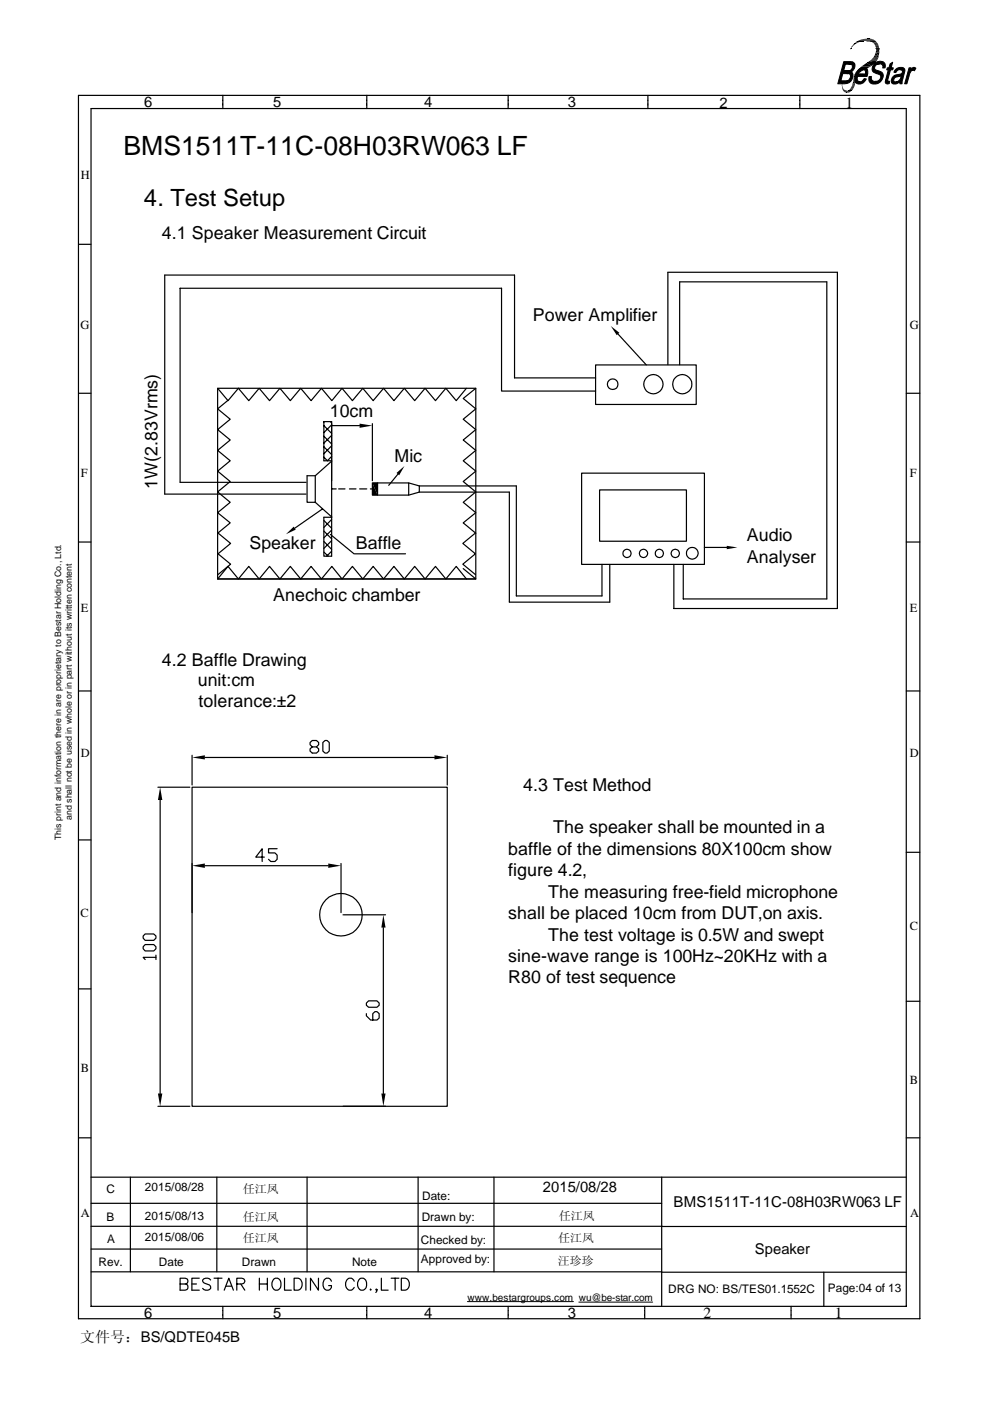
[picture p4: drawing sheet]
<svg xmlns="http://www.w3.org/2000/svg" width="210mm" height="297mm" viewBox="0 0 210 297" stroke-linecap="round" stroke-linejoin="round" font-family="sans-serif">
<g fill="none" stroke="#000" stroke-width=".25">
<path d="M16.6 20.2h178.4v259.4h-178.4zM19.3 23h172.9v254h-172.9zM47.2 20.2v.7M47.2 21.1v.1M47.2 21.3v.7M47.2 22.1v.1M47.2 22.3v.7M77.8 20.2v.7M77.8 21.1v.1M77.8 21.3v.7M77.8 22.1v.1M77.8 22.3v.7"/>
<path d="M107.7 20.2v.7M107.7 21.1v.1M107.7 21.3v.7M107.7 22.1v.1M107.7 22.3v.7M137.4 20.2v.7M137.4 21.1v.1M137.4 21.3v.7M137.4 22.1v.1M137.4 22.3v.7M169.6 20.2v.7M169.6 21.1v.1"/>
<path d="M169.6 21.3v.7M169.6 22.1v.1M169.6 22.3v.7M16.6 51.8h2.7M126.3 77.4h21.3v8.4h-21.3zM131 70.8l6 6.6M141.6 77.3v-19.6h35.9v71.3h-34.6v-9.3M144.1 77.3v-17.5h31.2v67.2h-30.4v-7.3M16.6 83.4h2.7M46.1 82.3h54.8v40.5h-54.8zM46.1 82.3l2.2 2.6 2.2-2.6 2.2 2.6 2.2-2.6 2.2 2.6 2.3-2.6 2.2 2.6 2.2-2.6 2.2 2.6 2.2-2.6 2.2 2.6 2.1-2.6 2.2 2.6 2.2-2.6 2.2 2.6 2.2-2.6 2.2 2.6 2.2-2.6 2.2 2.6 2.2-2.6 2.2 2.6 2.2-2.6 2.2 2.6 2.2-2.6M48.3 84.9l-2.2 1.8 2.7 2.2-2.7 2.2 2.7 2.2-2.7 2.2 2.7 2.2-2.7 2.2 2.7 2.2-2.7 2.2 2.7 2.2-2.7 2.2 2.7 2.2-2.7 2.2"/>
<path d="M68.7 94.7l1.6 1.7M68.7 92.5l1.6 1.6M68.7 90.2l1.6 1.7M68.7 89.4v.1M70.1 89.4l.2 .3M70.3 97.8l-3.5 3.1h-1.7v5.6h1.7v-5.6M70.3 97.7h-1.6v-8.3h1.6v28.5h-1.6v-8.2h1.6M70.3 90.1l-1.6 1.6M70.3 92.3l-1.6 1.7M70.3 94.5l-1.6 1.7M70.3 96.8l-.9 .9-.7-.8M70.3 90.2h5.9"/>
<path d="M79 89.8v12.1M100.9 82.3l-2.7 2.2 2.7 2.2-2.7 2.2 2.7 2.2-2.7 2.2 2.7 2.2-2.7 2.2 2.7 2.2-2.7 2.2 2.7 2.2-2.7 2.2 2.7 2.2-2.7 2.2 2.7 2.2M126.3 82.9h-20v-21.8h-68.1v41.2h26.7M126.3 80.1h-17.2v-21.8h-74.2v46.5h30M192.2 83.4h2.8M16.6 114.9h2.7M46.2 113l2.7 2.2-2.7 2.2 2.7 2.2-2.7 2.2M66.8 106.5l3.5 3.1M68.3 107.9l-5.8 4.1M68.7 117l.9 .9M68.7 114.8l1.6 1.7M68.7 112.6l1.6 1.6"/>
<path d="M68.7 110.3l1.6 1.7M70.1 113.3l5 4.1h10.9M70.2 109.7l.1 .1M70.3 110.1l-1.6 1.7M70.3 112.4l-1.6 1.6M70.3 114.6l-1.6 1.7M70.3 116.9l-1 1M70.3 103.7h1M71.8 103.7h1.4M74.1 103.7h1.4M76.2 103.7h1.6M78.5 103.7h.4"/>
<path d="M79 102.4h7.7v2.6h-7.7zM80.1 102.4v2.6M84.4 100.5l-2 2.4M86.7 105l2.2-.7v-1.3h20.6v23.4h18.1v-6.7M86.7 102.4l2.2 .6M88.9 104.3h19.1v23.4h21.3v-8M100.8 113l-2.7 2.2 2.7 2.2-2.7 2.2 2.7 2.2M123.3 100.3h26.1v19.4h-26.1zM127.1 103.9h18.4v10.9h-18.4zM149.4 116.1h4.7M192.2 114.9h2.8M98.2 120.6l2.7 2.2h-54.8l2.2-2.7 2.2 2.7 2.2-2.7 2.2 2.7 2.2-2.7 2.3 2.7 2.2-2.7 2.2 2.7 2.2-2.7 2.2 2.7 2.2-2.7 2.1 2.7 2.2-2.7 2.2 2.7 2.2-2.7 2.2 2.7 2.2-2.7 2.2 2.7 2.2-2.7 2.2 2.7 2.2-2.7 2.2 2.7 2.2-2.7 2.2 2.7"/>
<path d="M16.6 146.5h2.7M66.2 158.4l-.5-.5v-.5l.5-.4h.9l.5 .4v.5l-.5 .5h-.9l-.5 .4v.4l.5 .5h.9l.5-.5v-.4l-.5-.4M68.5 157.4l.4-.4h.4l.5 .4v1.8l-.5 .5h-.4l-.4-.5zM192.2 146.5h2.8M16.6 178.1h2.7M33.5 166.9h6.8M34 169.6v62.2M40.7 166.9h54.1v67.7h-54.1zM40.7 160.1v6.3M43.4 160.6h48.7M58.8 179.9h-1.9v.9h1.4l.5 .5v.9l-.5 .5h-.9l-.5-.5M94.8 160.1v6.3"/>
<path d="M30.4 198.4l.4-.4h1.8l.5 .4v.5l-.5 .5h-1.8l-.4-.5zM40.7 183.1v10.4M43.4 183.5h26.2M56 181.7h-1.8l1.4-1.8v2.8M72.3 183.1v10.4M72.7 194h9M81.3 196.7v35.1M192.2 180.7h2.8M16.6 209.7h2.7M30.8 200.3h1.8l.5 .4v.5l-.5 .4h-1.8l-.4-.4v-.5zM33.1 203h-2.7l.4 .4M33.1 202.5v.9"/>
<path d="M77.7 212.7l.4-.5h1.8l.5 .5v.4l-.5 .5h-1.8l-.4-.5zM77.7 214.9v.5l.9 .9h1.3l.5-.5v-.9l-.5-.4h-.4l-.5 .4v1.4M192.2 212.3h2.8M33.5 234.6h6.8M72.7 234.6h9M16.6 241.2h2.7M19.3 260h121.1M19.3 249.6h172.9M19.3 255.1h121M27.6 249.6v20M46 249.6v20M65.1 249.6v20"/>
<path d="M88.6 249.6v20M104.7 249.6v20M140.3 249.6v27.4M192.2 241.2h2.8M19.3 264.8h121M19.3 269.6h121M38.2 272.2l1.4-.1 .2-.4-.2-.6-1.4-.1v2.5l1.4-.1a.67 .67 0 0 0 .2-.7 .67 .67 0 0 0-.6-.5M40.7 272.2h1M42.2 271h-1.5v2.5h1.5M44.7 271.4a.95 .95 0 0 0-1-.4 .95 .95 0 0 0-.7 .6 1.57 1.57 0 0 0 1.4 .8l.3 .4v.4a1.08 1.08 0 0 1-1.7 0M45.4 271h1.7M46.2 271v2.5"/>
<path d="M47.2 277v.6M47.2 277.7v.1M47.2 277.9v.7M47.2 278.8h.1M47.2 279v.6M47.5 273.5l1-2.5 1 2.5M47.9 272.7h1.2M50.2 272.2l1.4-.1a.58 .58 0 0 0 0-1l-1.4-.1v2.5M51.1 272.2l.8 1.3M55 272.2h1.7M55 271v2.5M56.7 271v2.5"/>
<path d="M58.1 271.1a.95 .95 0 0 1 1.5 .9 1.1 1.1 0 0 1-.3 1.2 1.1 1.1 0 0 1-1.2 .2 1.57 1.57 0 0 1 0-2.3zM60.3 271v2.5h1.5M62.4 271h.8a1.36 1.36 0 0 1 .9 1.3 1.36 1.36 0 0 1-.9 1.2h-.8zM64.9 271v2.5M67.5 271v2.5l-1.7-2.5v2.5M70.3 271.6a.91 .91 0 0 0-1.1-.6 .91 .91 0 0 0-.7 1 1.1 1.1 0 0 0 .2 1.2 1.1 1.1 0 0 0 1.2 .2l.4-.4v-.4h-.6M75.1 271.6a.88 .88 0 0 0-1.3-.5 1.46 1.46 0 0 0 .2 2.4 .96 .96 0 0 0 1.1-.5M76.3 271.1a.95 .95 0 0 1 1.4 .9 1.1 1.1 0 0 1-.2 1.2 1.1 1.1 0 0 1-1.2 .2 1.57 1.57 0 0 1 0-2.3zM77.8 277v.6M77.8 277.7v.1M77.8 277.9v.7M77.8 278.8h.1"/>
<path d="M77.8 279v.6M78.6 273.3v.2l.1-.1M79.9 273.4l-.1 .1-.1-.1 .1-.1 .1 .1-.2 .6M80.9 271v2.5h1.4M82.9 271h1.7M83.8 271v2.5M85.1 271h.8a1.36 1.36 0 0 1 .9 1.3 1.36 1.36 0 0 1-.9 1.2h-.8zM107.7 277v.6M107.7 277.7v.1M107.7 277.9v.7M107.7 278.8h.1M107.7 279v.6"/>
<path d="M136.7 277v.6M136.7 277.7v.1M136.7 277.9v.7M136.7 278.8h.1M136.7 279v.6M140.3 260h51.9M140.3 269.7h51.9M167.7 277v.6M167.7 277.7v.1M167.7 277.9v.7M167.7 278.8h.1M167.7 279v.6"/>
<path d="M174.7 269.7v7.3"/>
<circle cx="129.9" cy="81.5" r="1.13"/>
<circle cx="138.5" cy="81.5" r="2.04"/>
<circle cx="144.7" cy="81.5" r="2.03"/>
<circle cx="132.9" cy="117.3" r=".88"/>
<circle cx="136.4" cy="117.3" r=".89"/>
<circle cx="139.8" cy="117.3" r=".88"/>
<circle cx="143.2" cy="117.3" r=".89"/>
<circle cx="146.8" cy="117.3" r="1.25"/>
<circle cx="72.3" cy="194" r="4.5"/>
</g>
<g fill="#000">
<path d="M178.5 18.1l.1 .2zM178.5 17.8l.1 .2zM178.5 18.3l.1 .2zM178.5 18.5l.3 .2h-.2zM178.5 18.5l.3 .2zM178.6 18.7l.2 .1zM178.6 18.8h.2zM178.6 18.8l.4 .2h-.3zM178.6 18.8l.4 .2zM178.7 19l.4 .1zM178.7 19.1l.5 .1zM178.8 19.2h.5z"/>
<path d="M178.8 19.2h.7zM178.8 19.2l1.6 .1zM178.8 19.2h1.7zM178.9 19.3l1.3 .2h-1.1zM178.9 19.3h1.5l-.2 .2zM179.1 19.5h1.1zM179.1 19.5l.8 .1zM179.5 19.6h.4zM179.5 19.2h1zM179.7 19.2h.9zM179.8 19.2h.8zM180.1 19l.6 .1z"/>
<path d="M180.1 19h.7zM179.8 19.2l.3-.1 .5 .1zM180.1 19.1h.6l-.1 .1zM180.3 18.8l.5 .2h-.7zM180.3 18.8h.6l-.1 .2zM180.3 18.7l.6 .1zM180.3 18.7h.6zM180.3 18.8h.6zM180.4 10.2l-.1 .2zM180.4 10.2v.2zM180.5 18.5l.4 .2h-.6zM180.5 18.5h.6l-.2 .2z"/>
<path d="M180.5 10l-.1 .2zM180.5 10h.1l-.1 .2zM180.6 9.9h.1zM180.6 9.9l-.1 .1zM180.6 9.9h.1l-.1 .1zM180.6 18.3l.5 .2h-.6zM180.6 18.3h.5v.2zM180.7 9.8l-.1 .1zM180.7 9.8h.1l-.1 .1zM180.7 18.1h.5zM180.7 18.1l.4 .2h-.5zM180.7 18.1h.5l-.1 .2z"/>
<path d="M180.7 18l.5 .1zM180.7 18h.6zM180.8 17.7l.5 .1zM180.8 17.8h.5zM180.8 17.8l.5 .2h-.6zM180.8 17.8h.5v.2zM180.8 9.6v.2h-.1zM180.8 9.6h.2l-.2 .2zM180.8 17.6l.5 .1zM180.8 9.5l.3 .1zM180.8 9.5h.3zM180.8 9.6h.2z"/>
<path d="M180.8 9.6h.3zM180.9 17.3l.4 .3h-.5zM180.9 17.3h.5l-.1 .3zM180.9 16.9l.5 .2h-.5zM180.9 16.9h.6l-.1 .2zM180.9 17.1l.5 .2h-.5zM180.9 17.1h.5v.2zM181 16.8l.5 .1h-.6zM181 16.8h.5v.1zM181 16.5h.6zM181 16.5l.5 .3h-.5zM181 16.5h.6l-.1 .3z"/>
<path d="M181.1 9.3v.2h-.3zM181.1 9.3h.3l-.3 .2zM181.1 9.3h.3zM181.1 9.3h.4zM181.1 15.9h.7zM181.1 15.9l.5 .6h-.6zM181.1 15.9h.7l-.2 .6zM181.2 9.2h.5zM181.3 9.1h.5zM181.4 9h.5zM181.4 15.5l.4 .4h-.7zM181.4 15.5h.8l-.4 .4z"/>
<path d="M181.4 15.4l.8 .1h-.8zM181.4 15.4h1l-.2 .1zM181.4 9l.2-.2 .3 .2zM181.6 8.8h.8l-.5 .2zM181.6 8.8h.8zM181.7 8.8h.8zM181.7 15.1l.7 .3h-1zM181.7 15.1h1.1l-.4 .3zM181.7 8.8h.9zM181.7 8.7h1.1zM181.8 8.7h1.2zM181.9 8.7h1.3z"/>
<path d="M181.9 8.7h1.5zM182 14.7l.8 .4h-1.1zM182 14.7h1.6l-.8 .4zM182 14.6l1.6 .1zM182 14.6h1.6zM182 14.6l.7-.5 .9 .5zM182.7 14.1h1.9l-1 .5zM182.7 14.1h1.9zM182.8 14h1.9zM183 8.3h1.8zM183.4 8.2l1.4 .1zM182.8 14l1-.7 .9 .7z"/>
<path d="M183.8 13.3h1.7l-.8 .7zM183.8 8.7h1.9zM183.8 13.3h1.7zM183.8 13.3h1.8zM183.4 8.2h1.3zM183.9 8.2h.8zM183.9 8.2h.5zM183.9 8.2h.4zM184.3 8.7h1.4zM183.8 13.3l.6-.4 1.2 .4zM184.4 12.9h1.4l-.2 .4zM184.4 8.7l1.3 .1z"/>
<path d="M184.4 12.9h1.4zM184.5 12.9h1.4zM184.6 8.8h1.1zM184.6 8.8h1.2zM184.7 8.8l1.2 .2h-.9zM184.7 8.8h1.1l.1 .2zM184.5 12.9l.3-.3 1.1 .3zM184.8 12.6h1.3l-.2 .3zM185 9h.9zM185 12.3l1.1 .3h-1.3zM185 12.3h1.2l-.1 .3zM185.1 9l.9 .1z"/>
<path d="M185.1 9.1l.9 .1zM185 12.3l.2-.1 1 .1zM185.2 12.2h1v.1zM185.3 9.2l.8 .1zM185.3 9.3h.8zM185.3 9.3l.9 .2h-.7zM185.3 9.3h.8l.1 .2zM185.4 11.8l.8 .4h-1zM185.4 11.8h.9l-.1 .4zM185.5 9.5l.7 .1zM185.5 9.6h.7zM185.5 9.6l.8 .2h-.7z"/>
<path d="M185.5 9.6h.7l.1 .2zM185.6 9.8l.7 .1h-.6zM185.6 9.8h.7v.1zM185.7 9.9h.6zM185.7 9.9l.7 .1h-.7zM185.7 9.9h.6l.1 .1zM185.7 11.1l.7 .1zM185.7 11.2l.6 .6h-.9zM185.7 11.2h.7l-.1 .6zM185.7 10l.7 .2h-.7zM185.7 10h.7v.2zM185.7 10.2h.7z"/>
<path d="M185.8 10.2l.6 .2h-.6zM185.8 10.2h.6v.2zM185.8 10.4h.6zM185.8 10.4l.6 .2h-.6zM185.8 10.4h.6v.2zM185.8 10.6l.6 .5h-.7zM185.8 10.6h.6v.5zM129.5 69.1l1.8 1.5-.5 .5zM76.2 89.8l2.8 .4-2.8 .5zM60.6 113.3l1.7-1.6 .4 .6zM79 102.4h1.1zM79 102.4l1.1 2.6h-1.1z"/>
<path d="M79 102.4h1.1v2.6zM79 105h1.1zM84.1 100.3l1.7-1.5-1.2 2zM154.1 115.7l2.2 .4-2.2 .3zM34 166.9l.4 2.7h-.9zM40.7 160.6l2.7-.5v.9zM92.1 160.1l2.7 .5-2.7 .4zM40.7 183.5l2.7-.4v.9zM69.6 183.1l2.7 .4-2.7 .5zM81.3 194l.4 2.7h-.8zM33.5 231.8h.9l-.4 2.8zM80.9 231.8h.8l-.4 2.8z"/>
</g>
<path d="M181.9 8.6h3.7M182.3 8.5h3M182.5 8.3h2.8M183.4 8.7h2.2M99.1 276h22.5M122.7 276.1h15.7" fill="none" stroke="#000" stroke-width=".21"/>
<g fill="#000" stroke="#000" stroke-width=".21">
<path d="M178.9 13.1h1.9l.4 .5h-2l-.3 1.5h1.8l-.3 .2 .4 .2-2.1 .1-.4 1.6h2.1l-.9 .5-1.9 .1z" fill-rule="evenodd"/>
<path d="M179.6 15.6l1.2-.1v.8l-.4 .9h-2.1h1a.97 .97 0 0 0 .9-.5 .97 .97 0 0 0-.1-1.1z" fill-rule="evenodd"/>
<path d="M180 13.6h1.2v.7l-.3 .5-.2 .3h-1.8l1.2-.1 .4-.2 .2-.9-.2-.2z" fill-rule="evenodd"/>
<path d="M182 14.8h1l-.6 .2-.5 .7 2 .1v.4h-2.1v.8l.2 .3h.3l-.9 .1v-1.3z" fill-rule="evenodd"/>
<path d="M182.2 14.7a1 1 0 0 1 1-.4 1 1 0 0 1 .8 .8l-.1 .7-2-.1h1.6v-.1v-.4l-.2-.4h-1.2z" fill-rule="evenodd"/>
<path d="M181.4 17.4l1.1-.1 .4-.2 .3-.4h.5l-.7 .9-.5 .2h-.6z" fill-rule="evenodd"/>
<path d="M184.3 16.2h.4v.5a.78 .78 0 0 0 .9 .6h1.1l-.8 .5h-.8a1.08 1.08 0 0 1-.8-1.6z" fill-rule="evenodd"/>
<path d="M185.4 13.5h1.1a.82 .82 0 0 0-.9 .4 .82 .82 0 0 0 0 .9 1.64 1.64 0 0 1 1.7 1.3l-.3 .8-.3 .4h-1.1l.6-.2 .5-.6v-.5l-.4-.3a1.68 1.68 0 0 1-1.4-.9l.1-.8z" fill-rule="evenodd"/>
<path d="M185.4 13.5a1.35 1.35 0 0 1 2.3 .3v.6h-.5a.65 .65 0 0 0-.6-.9z" fill-rule="evenodd"/>
<path d="M187.7 17.3l.9-.1v.5l-.4 .1a.45 .45 0 0 1-.5-.5z" fill-rule="evenodd"/>
<path d="M188.7 13.5l.6-.3-.4 1.2h.5l-.1 .4h-.5l-.6 2.2 .1 .2 .1 .1h-.7l.6-2.5h-.3l.1-.4h.4z" fill-rule="evenodd"/>
<path d="M189.3 16.3l.4-.3h1.4l-.1 .1a1.64 1.64 0 0 0-1.5 .7v.4l.3 .2h.9l-.8 .4-.8-.1-.1-.7z" fill-rule="evenodd"/>
<path d="M189.9 17.4l.9-.1z" fill-rule="evenodd"/>
<path d="M190 14.6a1.38 1.38 0 0 1 1.8 0v.2h-1.3l-.6 .6-.4-.1z" fill-rule="evenodd"/>
<path d="M190.8 14.8h1l.1 .1-.6 2.9h-.5v-.5h-.6l.6-.5 .3-.8h-1.4l.9-.2a.52 .52 0 0 0 .7-.4 .52 .52 0 0 0-.5-.6z" fill-rule="evenodd"/>
<path d="M192.7 14.4h.5l-.2 .5h.6l-.3 .1-.4 .5-.6 2.3h-.5z" fill-rule="evenodd"/>
<path d="M193.3 14.5l.3-.2 .6 .2-.3 .5-.9-.1z" fill-rule="evenodd"/>
</g>
<text font-size="5.6" x="26.2" y="33">BMS1511T-11C-08H03RW063 LF</text>
<text font-size="5" x="30.5" y="43.6">4. Test Setup</text>
<g font-size="3.8">
<text x="34.3" y="50.7">4.1 Speaker Measurement Circuit</text>
<text x="112.9" y="68.1">Power Amplifier</text>
<text x="69.9" y="88.4">10cm</text>
<text x="83.7" y="98">Mic</text>
<text x="33.4" y="103.6" transform="rotate(-90 33.4 103.6)">1W(2.83Vrms)</text>
<text x="52.9" y="116.4">Speaker</text>
<text x="75.4" y="116.4">Baffle</text>
<text x="158.4" y="114.8">Audio</text>
<text x="158.4" y="119.3">Analyser</text>
<text x="57.9" y="127.3">Anechoic chamber</text>
<text x="34.3" y="141.1">4.2 Baffle Drawing</text>
<text x="42" y="145.4">unit:cm</text>
<text x="42.1" y="150">tolerance:±2</text>
<text x="110.9" y="167.7">4.3 Test Method</text>
<text x="117.3" y="176.7">The speaker shall be mounted in a</text>
<text x="107.7" y="181.3">baffle of the dimensions 80X100cm show</text>
<text x="107.7" y="185.8">figure 4.2,</text>
<text x="116.2" y="190.4">The measuring free-field microphone</text>
<text x="107.7" y="194.9">shall be placed 10cm from DUT,on axis.</text>
<text x="107.7" y="203.9">sine-wave range is 100Hz~20KHz with a</text>
<text x="116.2" y="199.4">The test voltage is 0.5W and swept</text>
<text x="107.7" y="208.5">R80 of test sequence</text>
</g>
<g font-size="3.3">
<text x="179.3" y="22.8">1</text>
<text x="149.1" y="279.4">2</text>
<text x="177" y="279.4">1</text>
</g>
<g font-size="3.2">
<text x="142.8" y="255.9">BMS1511T-11C-08H03RW063 LF</text>
<text x="17" y="284.6">文件号：BS/QDTE045B</text>
</g>
<g font-size="3.1">
<text x="30.6" y="22.7">6</text>
<text x="57.9" y="22.7">5</text>
<text x="89.9" y="22.7">4</text>
<text x="120.4" y="22.7">3</text>
<text x="152.5" y="22.8">2</text>
<text x="115.1" y="252.8">2015/08/28</text>
<text x="160.1" y="265.9">Speaker</text>
<text x="30.6" y="279.4">6</text>
<text x="57.9" y="279.4">5</text>
<text x="89.9" y="279.4">4</text>
<text x="120.4" y="279.4">3</text>
</g>
<g font-size="2.6">
<text x="17.1" y="37.9">H</text>
<text x="17.1" y="69.7">G</text>
<text x="192.9" y="69.7">G</text>
<text x="17.1" y="101.1">F</text>
<text x="192.9" y="101.1">F</text>
<text x="17.1" y="129.7">E</text>
<text x="192.9" y="129.7">E</text>
<text x="17.1" y="160.5">D</text>
<text x="192.9" y="160.5">D</text>
<text x="17.1" y="194.5">C</text>
<text x="192.9" y="197.1">C</text>
<text x="17.1" y="227.2">B</text>
<text x="192.9" y="229.9">B</text>
<text x="17.1" y="257.9">A</text>
<text x="193" y="257.9">A</text>
</g>
<g font-size="2.5">
<text x="22.6" y="253">C</text>
<text x="30.7" y="252.5">2015/08/28</text>
<text x="51.5" y="252.9">任江凤</text>
<text x="89.5" y="254.3">Date:</text>
<text x="22.6" y="259">B</text>
<text x="22.7" y="263.5">A</text>
<text x="30.7" y="258.6">2015/08/13</text>
<text x="30.7" y="263">2015/08/06</text>
<text x="51.5" y="263.4">任江凤</text>
<text x="51.5" y="258.9">任江凤</text>
<text x="89.2" y="263.7">Checked by:</text>
<text x="89.4" y="259">Drawn by:</text>
<text x="118.3" y="263.3">任江凤</text>
<text x="118.5" y="258.6">任江凤</text>
<text x="20.9" y="268.5">Rev.</text>
<text x="33.7" y="268.4">Date</text>
<text x="51.3" y="268.4">Drawn</text>
<text x="74.6" y="268.3">Note</text>
<text x="89.2" y="267.8">Approved by:</text>
<text x="118.3" y="268.2">汪珍珍</text>
<text x="141.7" y="274.2">DRG NO: BS/TES01.1552C</text>
<text x="175.5" y="273.9">Page:04 of 13</text>
</g>
<text font-size="2.1" x="99.1" y="275.8">www.bestargroups.com wu@be-star.com</text>
<g font-size="1.9">
<text x="15.2" y="173.9" transform="rotate(-90 15.2 173.9)">and shall not be used in whole or in part without its written content</text>
<text x="13" y="178.1" transform="rotate(-90 13 178.1)">This print and information there in are proprietary to Bestar Holding Co., Ltd.</text>
</g>
</svg>
